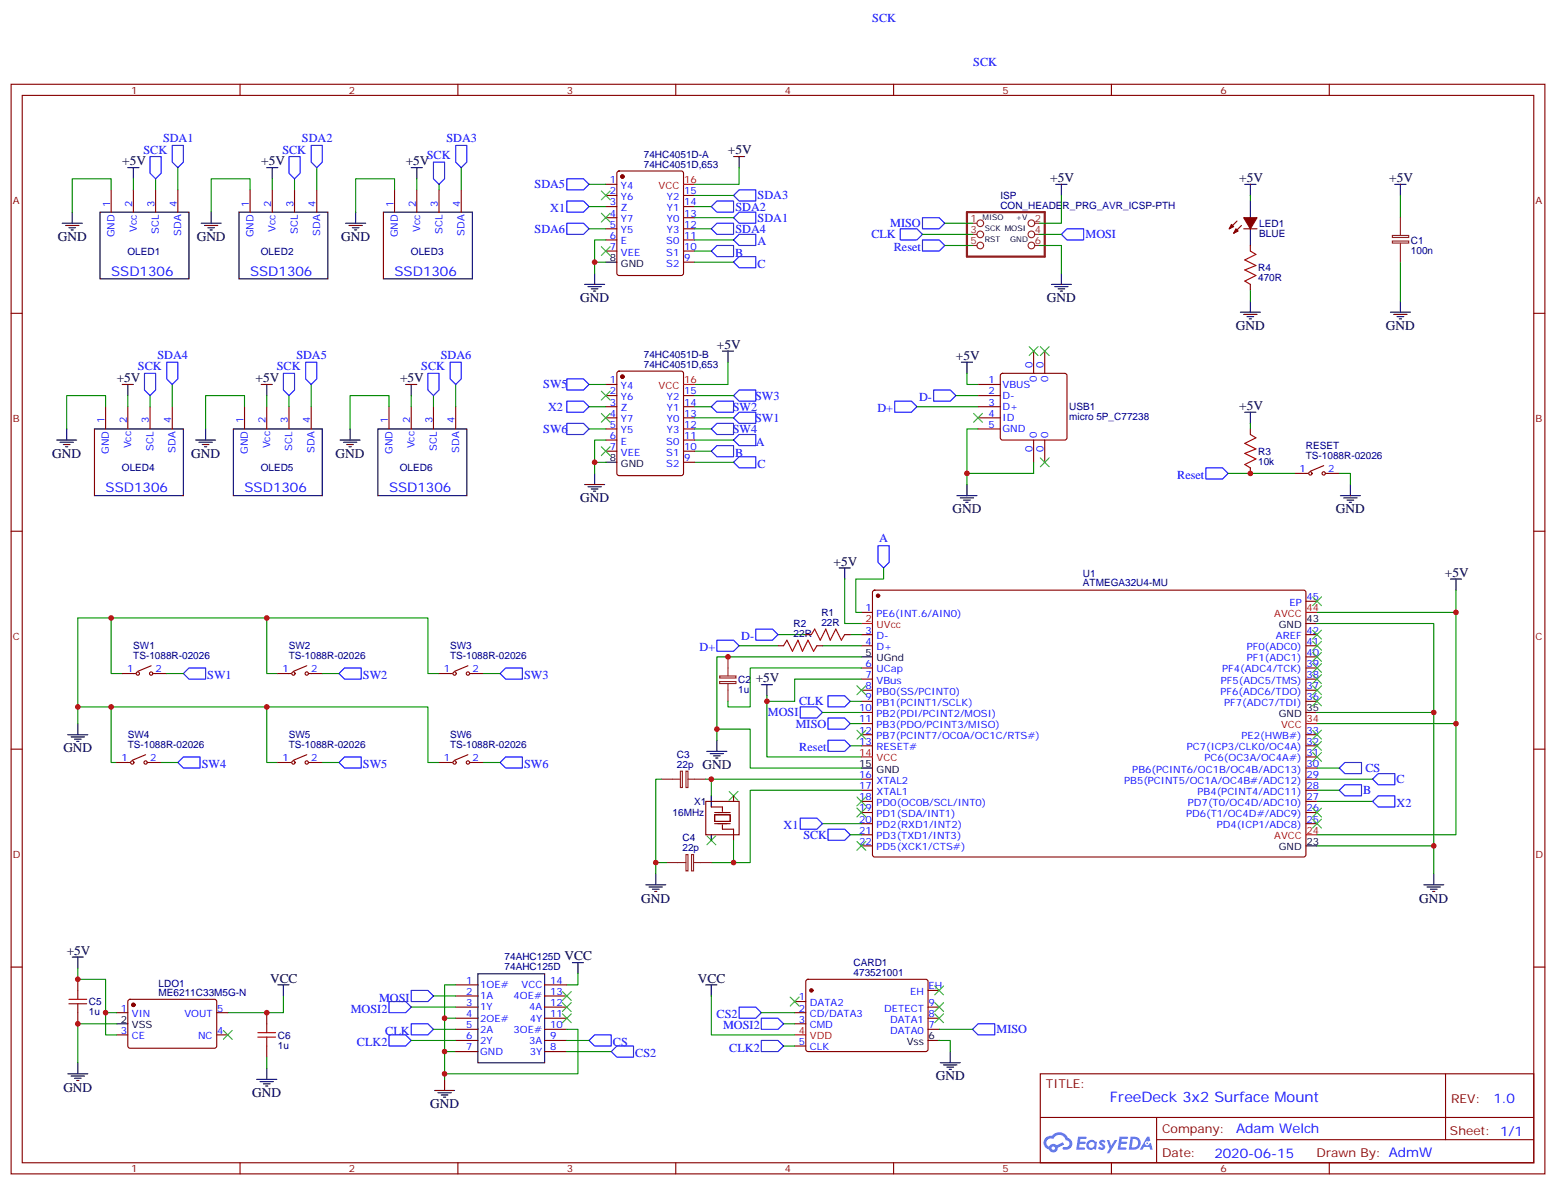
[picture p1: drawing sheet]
<svg xmlns="http://www.w3.org/2000/svg" width="494mm" height="376mm" viewBox="0 0 494 376" stroke-linecap="round" stroke-linejoin="round" font-family="sans-serif">
<g fill="none" stroke="#870000" stroke-width=".35">
<path d="M3.5 26.7h486.9v345.8h-486.9zM7.1 30.3h479.7v338.6h-479.7zM76.2 26.7v3.6M145.3 26.7v3.6M214.5 26.7v3.6M283.6 26.7v3.6M352.8 26.7v3.6M421.9 26.7v3.6M3.5 99.4h3.6M486.8 99.4h3.6M3.5 168.6h3.6M486.8 168.6h3.6"/>
<path d="M3.5 237.7h3.6M486.8 237.7h3.6M3.5 306.8h3.6M486.8 306.8h3.6M330.2 340.7h156.6v28.2h-156.6zM330.2 354.6h156.5M367.1 354.6v14.1M458.8 340.7v20.9M76.2 368.9v3.6M145.3 368.9v3.6M214.5 368.9v3.6M283.6 368.9v3.6"/>
<path d="M352.8 368.9v3.6M367.1 361.6h119.6M421.9 368.9v3.6"/>
</g>
<g fill="#5487ff">
<path d="M349.2 361.9a1.22 1.22 0 0 1 1.7 .3l-.4 .5a.47 .47 0 0 0-.3-.4 .47 .47 0 0 0-.5 .2l.1 .2a1.14 1.14 0 0 1 .8 1.8 1.14 1.14 0 0 1-1.9 0l-.2-.2 .5-.5 .7 .4a.29 .29 0 0 0 .3-.3 .29 .29 0 0 0-.2-.3 1.04 1.04 0 0 1-.6-1.7z"/>
<path d="M342.2 360.6h2.3l.4 .2-.2 .5-1.8 .1-.1 .8h1.5l.3 .4-.3 .4h-1.6l-.2 1.1h1.7l.2 .3-.2 .3-2.6 .1z"/>
<path d="M355.3 360.6l2.7 .2-.1 .5-1.8 .1-.2 .8h1.6l.3 .4-.4 .4h-1.6l-.1 1.1h1.7l.2 .3-.2 .3-2.7 .1z"/>
<path d="M364.1 360.7h.7l.3 1.2-.6 .3a.69 .69 0 0 0-1 .3 .69 .69 0 0 0 .4 1 .69 .69 0 0 0 .9-.7l.5-.2 .6 2.2h-.8l-.3-.9h-1.7l-.5 .9h-.8z"/>
<path d="M351.3 361.7h.8l.6 1.8 1.1-1.8h.9l-2.6 4.2h-.8l.9-1.5z"/>
<path d="M358.9 360.6l-.6 4.2h1.3a2.11 2.11 0 0 0 2.5-2.1 2.11 2.11 0 0 0-2.5-2.1zM359.6 361.4a1.43 1.43 0 0 1 1.6 1.6 1.43 1.43 0 0 1-2 1.1z"/>
<path d="M345.2 362.3a1.54 1.54 0 0 0-.1 2.1 1.54 1.54 0 0 0 2.1 .1l.7 .3 .3-2.3-.6-.3a1.49 1.49 0 0 0-2.4 .1zM345.4 363.3a.95 .95 0 0 1 1.9 0 .95 .95 0 0 1-1.9 0z"/>
<path d="M331.9 361a2.18 2.18 0 0 0 1.1 3.7 1.44 1.44 0 0 0 1.6 .9 1.44 1.44 0 0 0 1.2-1.4l2-1-.5-.8-1.9 1a1.47 1.47 0 0 0-2.4 .4 1.39 1.39 0 0 1-.7-1.9 1.39 1.39 0 0 1 2-.5 2.12 2.12 0 0 1 2.2-1.3 2.12 2.12 0 0 1 1.9 1.7 1.14 1.14 0 0 1 1 1.4 1.14 1.14 0 0 1-1.6 .7 .43 .43 0 0 0-.5 .4 .43 .43 0 0 0 .4 .5 1.98 1.98 0 0 0 2.5-1.2 1.98 1.98 0 0 0-1.2-2.6 3.1 3.1 0 0 0-5.3-.6l-.9 .1zM333.8 364.3a.55 .55 0 0 1 1.1 0 .55 .55 0 0 1-1.1 0z"/>
<circle cx="364.1" cy="362.7" r=".26"/>
</g>
<g fill="none" stroke="#000" stroke-width=".35">
<path d="M40.6 53.2h3.5M42.3 53.2v3.5M84.7 53.2h3.5M86.4 53.2v3.5M130.5 53.2h3.6M132.3 53.2v3.5M232.8 49.7h3.6M234.6 49.7v3.5M335.1 58.5h3.6M336.9 58.5v3.5M395.1 58.5h3.5M396.9 58.5v3.5"/>
<path d="M442.7 58.5h3.6M444.5 58.5v3.5M19.8 70.8h6.3M20.8 71.5h4.2M21.9 72.2h2.1M22.6 73h.7M22.9 67.3v3.5M31.7 67.3h28.3v21.2h-28.3zM63.9 70.8h6.3M64.9 71.5h4.2M66 72.2h2.1M66.7 73h.7"/>
<path d="M67 67.3v3.5M75.8 67.3h28.3v21.2h-28.3zM109.7 70.8h6.4M110.8 71.5h4.2M111.8 72.2h2.1M112.5 73h.7M112.9 67.3v3.5M121.7 67.3h28.2v21.2h-28.2zM396.9 63.8v5.3M396.9 72.6v5.3M185.6 90.2h6.3M186.6 90.9h4.3"/>
<path d="M187.7 91.7h2.1M188.4 92.4h.7M188.7 86.7v3.5M192.3 83.2h3.5M333.7 90.2h6.4M334.8 90.9h4.2M335.8 91.7h2.2M336.5 92.4h.8M336.9 86.7v3.5M393.7 99.1h6.3M394.8 99.8h4.2M396.9 95.5v3.6"/>
<path d="M441.3 99.1h6.4M442.4 99.8h4.2M444.5 95.5v3.6M229.3 111.4h3.5M231.1 111.4v3.5M305.2 114.9h3.5M306.9 114.9v3.6M395.8 100.5h2.1M396.5 101.2h.7M443.4 100.5h2.2M444.1 101.2h.8M18 139.6h6.3"/>
<path d="M21.2 136.1v3.5M30 136.1h28.2v21.2h-28.2zM38.8 122h3.5M40.6 122v3.5M62.1 139.6h6.3M65.3 136.1v3.5M74.1 136.1h28.2v21.2h-28.2zM82.9 122h3.5M84.7 122v3.5M107.9 139.6h6.4M111.1 136.1v3.5M119.9 136.1h28.3v21.2h-28.3z"/>
<path d="M128.8 122h3.5M130.5 122v3.5M395.1 130.8h3.5M396.9 130.8v3.5M19 140.3h4.3M20.1 141h2.1M20.8 141.7h.7M63.1 140.3h4.3M64.2 141h2.1M64.9 141.7h.7M109 140.3h4.2M110.1 141h2.1"/>
<path d="M110.8 141.7h.7M185.6 153.7h6.3M186.6 154.4h4.3M187.7 155.2h2.1M188.4 155.9h.7M188.7 150.2v3.5M192.3 146.7h3.5M303.7 157.3h6.4M304.8 158h4.2M305.9 158.7h2.1M306.6 159.4h.7M306.9 153.7v3.6"/>
<path d="M425.4 157.3h6.4M426.5 158h4.2M427.6 158.7h2.1M428.3 159.4h.7M428.6 153.7v3.6M266.3 180.2h3.6M268.1 180.2v3.5M414.5 197.8h3.5M460.4 183.7h3.5M462.1 183.7v3.6M241.7 217.2h3.5M243.4 217.2v3.6"/>
<path d="M273.4 208.4h3.5M21.5 233.1h6.4M22.6 233.8h4.2M23.6 234.5h2.2M24.3 235.2h.7M24.7 229.6v3.5M224.4 238.4h6.3M225.4 239.1h4.3M226.5 239.8h2.1M227.5 234.9v3.5M414.5 226.1h3.5M225.8 252.5v3.5"/>
<path d="M227.2 240.5h.7M232.8 252.5v1.8M273.4 243.7h3.5M208.1 277.2v3.5M225.8 264.9v1.7M232.8 263.1v3.5M414.5 268.4h3.5M455.1 277.2v3.5M205 280.7h6.3M206 281.4h4.3M207.1 282.2h2.1M207.8 282.9h.7"/>
<path d="M451.9 280.7h6.4M453 281.4h4.2M454 282.2h2.1M454.7 282.9h.7M22.9 303.7h3.6M24.7 303.7v3.5M88.2 312.5h3.5M90 312.5v3.5M151.7 309h21.2v28.2h-21.2zM181.7 305.4h3.5M183.4 305.4v3.6M224 312.5h3.5"/>
<path d="M225.8 312.5v3.5M24.7 337.2v3.5M37 324.8h3.6M84.7 338.9v3.6M294.6 330.1h3.5M298.4 337.2h6.4M299.5 337.9h4.2M300.6 338.6h2.1M301.3 339.3h.7M301.6 333.7v3.5M21.5 340.7h6.4M22.6 341.4h4.2"/>
<path d="M23.6 342.1h2.2M24.3 342.8h.7M81.5 342.5h6.3M82.5 343.2h4.3M83.6 343.9h2.1M84.3 344.6h.7M137.9 346h6.4M139 346.7h4.2M140.1 347.4h2.1M140.8 348.1h.7M141.1 342.5v3.5"/>
</g>
<g fill="none" stroke="#870000" stroke-width=".35">
<path d="M192.3 58.5h3.5M196 54.5l.5-.2h19.8l.6 .4 .1 32-.5 .7h-20l-.7-.4v-32zM35.3 60.3v7M42.3 60.3v7M49.4 60.3v7M56.4 60.3v7M79.4 60.3v7M86.4 60.3v7M93.5 60.3v7M100.5 60.3v7M125.2 60.3v7M132.3 60.3v7"/>
<path d="M139.3 60.3v7M146.4 60.3v7M192.3 62h3.5M192.3 65.5h3.5M192.3 69.1h3.5M192.3 72.6h3.5M192.3 76.1h3.5M192.3 79.7h3.5M217 62h3.5M217 65.5h3.5M217 69.1h3.5M217 72.6h3.5"/>
<path d="M217 76.1h3.5M217 79.7h3.5M392.6 70.1l-2.4 2.5M394.1 71.5l-2.5 2.5M394.8 72.6h4.2M396.9 77.9v1.8M217 83.2h3.5M396.9 90.2v1.8M196 118l.5-.2h19.8l.6 .4 .1 32-.5 .7h-20l-.7-.4v-32zM317.7 118.7l.5-.2h19.8l.5 .2 .2 .5v19.7l-.3 .5-.4 .2h-19.8l-.5-.2-.2-.5v-19.7zM328.1 111.4v7.1M331.6 111.4v7.1"/>
<path d="M33.5 129v7.1M40.6 129v7.1M47.6 129v7.1M54.7 129v7.1M77.6 129v7.1M84.7 129v7.1M91.7 129v7.1M98.8 129v7.1M123.5 129v7.1M130.5 129v7.1M137.6 129v7.1M144.6 129v7.1"/>
<path d="M192.3 122h3.5M192.3 125.5h3.5M192.3 129h3.5M192.3 132.6h3.5M192.3 136.1h3.5M192.3 139.6h3.5M217 125.5h3.5M217 129h3.5M217 132.6h3.5M217 136.1h3.5M217 139.6h3.5M310.4 122h7.1"/>
<path d="M310.4 125.5h7.1M310.4 129h7.1M310.4 132.6h7.1M310.4 136.1h7.1M328.1 139.6v7.1M331.6 139.6v7.1M396.9 136.1v1.8M192.3 143.2h3.5M217 143.2h3.5M217 146.7h3.5M396.9 148.4v1.8M411 150.2h4.2"/>
<path d="M420.2 147.7l-4.3 1.8M420.9 150.2h4.2M273.4 194.3h3.5M277.2 187.5l.4-.2h136.5l.4 .7-.1 83.5-.6 .4h-136.4l-.5-.7v-83.2zM414.5 190.8h3.5M38.8 213.7h4.2M48 211.2l-4.3 1.8M48.7 213.7h4.2M88.2 213.7h4.2M97.4 211.2l-4.3 1.8M98.1 213.7h4.2M139.3 213.7h4.3"/>
<path d="M148.5 211.2l-4.2 1.8M149.2 213.7h4.3M246.9 204.9h1.8M255.8 201.4h1.7M259.3 204.9h1.8M268.1 201.4h1.8M273.4 201.4h3.5M273.4 204.9h3.5M273.4 211.9h3.5M273.4 215.5h3.5M273.4 219h3.5M414.5 201.4h3.5"/>
<path d="M414.5 204.9h3.5M414.5 211.9h3.5M414.5 215.5h3.5M414.5 219h3.5M414.5 208.4h3.5M46.2 239.5l-4.2 1.7M97.4 239.5l-4.3 1.7M148.5 239.5l-4.2 1.7M273.4 222.5h3.5M273.4 226.1h3.5M273.4 229.6h3.5M273.4 233.1h3.5"/>
<path d="M273.4 236.6h3.5M414.5 222.5h3.5M414.5 233.1h3.5M414.5 236.6h3.5M37 241.9h4.3M46.9 241.9h4.3M88.2 241.9h4.2M98.1 241.9h4.2M139.3 241.9h4.3M149.2 241.9h4.3M224 254.3h10.6v10.6h-10.6zM225.8 256h3.5v1.5"/>
<path d="M226.8 258.5h5v2.1h-5zM226.8 257.8h5M273.4 247.2h3.5M273.4 250.8h3.5M273.4 254.3h3.5M273.4 257.8h3.5M414.5 247.2h3.5M414.5 250.8h3.5M414.5 254.3h3.5M414.5 257.8h3.5M414.5 243.7h3.5M414.5 240.2h3.5"/>
<path d="M226.8 261.3h5M229.3 261.7v1.4h3.5M273.4 261.3h3.5M273.4 264.9h3.5M273.4 268.4h3.5M414.5 261.3h3.5M24.7 310.7v3.6M40.8 317.3l.5-.2h27.1l.4 .7-.1 14.4-.6 .4-27.1-.1-.4-.6v-14.1zM144.6 319.5h7.1M144.6 312.5h7.1M144.6 316h7.1M172.9 319.5h7"/>
<path d="M172.9 312.5h7M172.9 316h7M252.2 317.8h3.6M256 310.9l.5-.2 37.6 .1 .5 .6-.1 21.8-.6 .5-37.7-.1-.4-.6v-21.6zM294.6 319.5h3.5M294.6 314.3h3.5M24.7 321.3v3.5M37 321.3h3.6M37 328.4h3.6M68.8 321.3h3.5M68.8 328.4h3.5M84.7 321.3v3.5"/>
<path d="M84.7 331.9v3.5M144.6 326.6h7.1M144.6 323.1h7.1M144.6 330.1h7.1M144.6 333.7h7.1M172.9 326.6h7M172.9 323.1h7M172.9 330.1h7M172.9 333.7h7M252.2 321.3h3.6M252.2 324.8h3.6M252.2 331.9h3.6"/>
<path d="M294.6 326.6h3.5M294.6 323.1h3.5"/>
<circle cx="415.9" cy="150.2" r=".53"/>
<circle cx="420.2" cy="150.2" r=".53"/>
<circle cx="43.7" cy="213.7" r=".53"/>
<circle cx="48" cy="213.7" r=".53"/>
<circle cx="93.1" cy="213.7" r=".53"/>
<circle cx="97.4" cy="213.7" r=".53"/>
<circle cx="144.3" cy="213.7" r=".53"/>
<circle cx="148.5" cy="213.7" r=".53"/>
<circle cx="42" cy="241.9" r=".53"/>
<circle cx="46.2" cy="241.9" r=".53"/>
<circle cx="93.1" cy="241.9" r=".53"/>
<circle cx="97.4" cy="241.9" r=".53"/>
<circle cx="144.3" cy="241.9" r=".53"/>
<circle cx="148.5" cy="241.9" r=".53"/>
</g>
<g fill="none" stroke="#008700" stroke-width=".35">
<path d="M42.3 56.7v3.6M49.4 56.7v3.6M56.4 53.2v7.1M86.4 56.7v3.6M93.5 56.7v3.6M100.5 53.2v7.1M132.3 56.7v3.6M139.3 58.5v1.8M146.4 53.2v7.1M187 58.5h5.3M234.6 53.2v5.3h-14.1M35.3 60.3v-3.6h-12.4v10.6"/>
<path d="M79.4 60.3v-3.6h-12.4v10.6M125.2 60.3v-3.6h-12.3v10.6M187 65.5h5.3M187 72.6h5.3M192.3 76.1h-3.6v7.1M220.5 65.5h5.3M220.5 76.1h12.3M220.5 79.7h5.3M220.5 69.1h12.3M220.5 62h12.3M220.5 72.6h5.3M292.8 74.4h15.9"/>
<path d="M299.9 70.8h8.8M299.9 77.9h8.8M329.8 77.9h7.1v8.8M329.8 74.4h7.1M336.9 62v8.8h-7.1M396.9 62v1.8M444.5 62v7.1M192.3 83.2h-3.6v3.5M220.5 83.2h12.3M396.9 92v3.5M444.5 83.2v12.3M231.1 114.9v7.1h-10.6"/>
<path d="M306.9 118.5v3.5h3.5M33.5 129v-3.5h-12.3v10.6M40.6 125.5v3.5M47.6 125.5v3.5M54.7 122v7M77.6 129v-3.5h-12.3v10.6M84.7 125.5v3.5M91.7 125.5v3.5M98.8 122v7M123.5 129v-3.5h-12.4v10.6M130.5 125.5v3.5M137.6 125.5v3.5"/>
<path d="M144.6 122v7M187 129h5.3M187 136.1h5.3M187 122h5.3M192.3 139.6h-3.6v10.6M220.5 139.6h12.3M220.5 129h5.3M220.5 125.5h12.3M220.5 132.6h12.3M220.5 136.1h5.3M291 129h19.4M303.4 125.5h7"/>
<path d="M310.4 136.1h-3.5v17.6M396.9 134.3v1.8M188.7 146.7h3.6M220.5 143.2h5.3M220.5 146.7h12.3M328.1 146.7v3.5h-21.2M389.8 150.2h21.2M425.1 150.2h3.5v3.5M35.3 196.1v17.6h3.5M84.7 196.1h51.1v17.6h3.5M268.1 183.7v14.1h5.3M280.5 180.2v3.5h-8.9v10.6h1.8"/>
<path d="M418 197.8h37.1v79.4M462.1 187.3v7h-44.1M462.1 194.3v70.6h-44.1M52.9 213.7h5.3M88.2 213.7h-3.5v-17.6h-60v28.2h60v17.6h3.5M102.3 213.7h5.3M153.5 213.7h5.2M234.6 204.9h12.3M246.9 201.4h8.9M261.1 204.9h12.3M269.9 201.4h3.5M273.4 208.4h-45.9v26.5"/>
<path d="M273.4 211.9h-35.3v12.4h-7v-1.8M273.4 215.5h-21.2v7h-8.8v-1.7M24.7 224.3v5.3M35.3 224.3v17.6h1.7M84.7 224.3h51.1v17.6h3.5M227.5 231.4h10.6v12.3h35.3M243.4 222.5v17.7h30M261.1 226.1h12.3M269.9 236.6h3.5M269.9 229.6h3.5M269.9 222.5h3.5M418 229.6h44.1"/>
<path d="M418 226.1h37.1M51.2 241.9h5.2M102.3 241.9h5.3M153.5 241.9h5.2M209.9 247.2h-1.8v26.5M224 247.2h49.4M225.8 247.2v5.3M273.4 250.8h-35.3v22.9h-5.3M418 254.3h17.7M418 243.7h7.1M418 247.2h17.7M418 250.8h7.1"/>
<path d="M211.7 273.7h-3.6v3.5M232.8 266.6v7.1h-7M261.1 261.3h12.3M269.9 264.9h3.5M418 268.4h37.1M24.7 307.2v3.5h8.8v17.7h3.5M90 316v5.3h-17.7M130.5 319.5h14.1M137.6 316h7M144.6 312.5h-3.5v21.2M183.4 309v3.5h-3.5M225.8 316v12.4h26.4"/>
<path d="M33.5 321.3h3.5M37 324.8h-12.3v12.4M84.7 335.4v3.5M130.5 330.1h14.1M137.6 326.6h7M141.1 323.1h3.5M144.6 333.7h-3.5v8.8M179.9 326.6h3.5v14.1h-42.3M179.9 330.1h7.1M179.9 333.7h14.1M241.7 321.3h10.5M248.7 331.9h3.5"/>
<path d="M248.7 324.8h3.5M298.1 330.1h3.5v3.6M298.1 326.6h10.6"/>
</g>
<g fill="none" stroke="#00f" stroke-width=".35">
<path d="M47.6 49.7h3.6v5.3l-1.8 1.7-1.8-1.7zM54.7 46.1h3.5v5.3l-1.8 1.8-1.7-1.8zM91.7 49.7h3.5v5.3l-1.7 1.7-1.8-1.7zM98.8 46.1h3.5v5.3l-1.8 1.8-1.7-1.8zM137.6 51.4h3.5v5.3l-1.8 1.8-1.7-1.8zM144.6 46.1h3.6v5.3l-1.8 1.8-1.8-1.8zM179.9 56.7h5.3l1.8 1.8-1.8 1.8h-5.3zM179.9 63.8h5.3l1.8 1.7-1.8 1.8h-5.3zM179.9 70.8h5.3l1.8 1.8-1.8 1.8h-5.3zM227.5 77.9h5.3v3.5h-5.3l-1.7-1.7zM227.5 63.8h5.3v3.5h-5.3l-1.7-1.8zM227.5 70.8h5.3v3.6h-5.3l-1.7-1.8z"/>
<path d="M234.6 74.4h5.3v3.5h-5.3l-1.8-1.8zM234.6 67.3h5.3v3.5h-5.3l-1.8-1.7zM234.6 60.3h5.3v3.5h-5.3l-1.8-1.8zM285.8 72.6h5.2l1.8 1.8-1.8 1.7h-5.2zM292.8 69.1h5.3l1.8 1.7-1.8 1.8h-5.3zM292.8 76.1h5.3l1.8 1.8-1.8 1.8h-5.3zM338.7 72.6h5.3v3.5h-5.3l-1.8-1.7zM232.8 83.2l1.8-1.8h5.3v3.5h-5.3zM45.9 118.5h3.5v5.3l-1.8 1.7-1.7-1.7zM52.9 114.9h3.5v5.3l-1.7 1.8-1.8-1.8zM90 118.5h3.5v5.3l-1.8 1.7-1.7-1.7zM97 114.9h3.5v5.3l-1.7 1.8-1.8-1.8z"/>
<path d="M135.8 118.5h3.5v5.3l-1.7 1.7-1.8-1.7zM142.9 114.9h3.5v5.3l-1.8 1.8-1.7-1.8zM179.9 120.2h5.3l1.8 1.8-1.8 1.8h-5.3zM179.9 134.3h5.3l1.8 1.8-1.8 1.8h-5.3zM179.9 127.3h5.3l1.8 1.7-1.8 1.8h-5.3zM227.5 127.3h5.3v3.5h-5.3l-1.7-1.8zM227.5 134.3h5.3v3.6h-5.3l-1.7-1.8zM234.6 137.9h5.3v3.5h-5.3l-1.8-1.8zM234.6 130.8h5.3v3.5h-5.3l-1.8-1.7zM234.6 123.8h5.3v3.5h-5.3l-1.8-1.8zM284 127.3h5.3l1.7 1.7-1.7 1.8h-5.3zM296.3 123.8h5.3l1.8 1.7-1.8 1.8h-5.3z"/>
<path d="M227.5 141.4h5.3v3.5h-5.3l-1.7-1.7zM234.6 144.9h5.3v3.5h-5.3l-1.8-1.7zM382.8 148.4h5.3l1.7 1.8-1.7 1.8h-5.3zM278.7 173.1h3.5v5.3l-1.7 1.8-1.8-1.8zM239.9 199.6h5.3l1.7 1.8-1.7 1.7h-5.3zM60 211.9h5.3v3.6h-5.3l-1.8-1.8zM109.4 211.9h5.3v3.6h-5.3l-1.8-1.8zM158.7 213.7l1.8-1.8h5.3v3.6h-5.3zM227.5 203.1h5.3l1.8 1.8-1.8 1.8h-5.3zM254 224.3h5.3l1.8 1.8-1.8 1.7h-5.3zM262.8 234.9h5.3l1.8 1.7-1.8 1.8h-5.3zM262.8 227.8h5.3l1.8 1.8-1.8 1.8h-5.3z"/>
<path d="M262.8 220.8h5.3l1.8 1.7-1.8 1.8h-5.3zM58.2 240.2h5.3v3.5h-5.3l-1.8-1.8zM109.4 240.2h5.3v3.5h-5.3l-1.8-1.8zM160.5 240.2h5.3v3.5h-5.3l-1.8-1.8zM254 259.6h5.3l1.8 1.7-1.8 1.8h-5.3zM426.9 241.9h5.3v3.6h-5.3l-1.8-1.8zM426.9 249h5.3v3.5h-5.3l-1.8-1.7zM437.4 252.5h5.3v3.5h-5.3l-1.7-1.7zM437.4 245.5h5.3v3.5h-5.3l-1.7-1.8zM262.8 263.1h5.3l1.8 1.8-1.8 1.7h-5.3zM123.5 317.8h5.3l1.7 1.7-1.7 1.8h-5.3zM130.5 314.3h5.3l1.8 1.7-1.8 1.8h-5.3z"/>
<path d="M234.6 319.5h5.3l1.8 1.8-1.8 1.8h-5.3zM123.5 328.4h5.3l1.7 1.7-1.7 1.8h-5.3zM130.5 324.8h5.3l1.8 1.8-1.8 1.8h-5.3zM188.7 328.4h5.3v3.5h-5.3l-1.7-1.8zM195.8 331.9h5.3v3.5h-5.3l-1.8-1.7zM241.7 323.1h5.2l1.8 1.7-1.8 1.8h-5.2zM241.7 330.1h5.2l1.8 1.8-1.8 1.8h-5.2zM310.4 324.8h5.3v3.6h-5.3l-1.7-1.8z"/>
</g>
<path d="M396.9 79.7l1.7 1-3.5 1.8 3.5 1.7-3.5 1.5 3.5 1.7-3.5 1.8 1.8 1M396.9 137.9l1.7 1-3.5 1.8 3.5 1.8-3.5 1.4 3.5 1.7-3.5 1.8 1.8 1M248.7 204.9l1.1-1.8 1.7 3.6 1.8-3.6 1.4 3.6 1.8-3.6 1.7 3.6 1.1-1.8M257.5 201.4l1.1-1.8 1.7 3.5 1.8-3.5 1.4 3.5 1.8-3.5 1.8 3.5 1-1.7M21.9 318.5h5.6M21.9 317.1h5.6M24.7 314.3v2.8M24.7 318.5v2.8M81.8 329.1h5.7M81.8 327.7h5.7M84.7 324.8v2.9M84.7 329.1v2.8" fill="none" stroke="#a10000" stroke-width=".35"/>
<g fill="none" stroke="#8c2424" stroke-width=".35">
<path d="M308.7 70.8h1.4M308.7 74.4h1.4M308.7 77.9h1.4M328.4 70.8h1.4M328.4 74.4h1.4M328.4 77.9h1.4M442 76.5h5.1v.6h-5.1zM442 74.7h5.1v.7h-5.1zM444.5 69.1v5.6M444.5 77.2v6M228.4 214.5h5.2v.6h-5.2zM228.4 216.3h5.2v.6h-5.2z"/>
<path d="M231.1 208.4v6M231.1 216.9v5.6M209.9 247.2h6M216 244.7h.6v5.2h-.6zM217.7 244.7h.7v5.2h-.7zM218.4 247.2h5.6M211.7 273.7h6M217.7 271.1h.7v5.2h-.7zM219.5 271.1h.6v5.2h-.6zM220.1 273.7h5.7"/>
<circle cx="311.1" cy="70.8" r="1.06"/>
<circle cx="311.1" cy="74.4" r="1.06"/>
<circle cx="311.1" cy="77.9" r="1.06"/>
<circle cx="327.4" cy="77.9" r="1.06"/>
<circle cx="327.4" cy="74.4" r="1.06"/>
<circle cx="327.4" cy="70.8" r="1.06"/>
</g>
<path d="M306.9 67.3h24.7v14.1h-24.7z" fill="none" stroke="#8c2424" stroke-width=".71"/>
<g fill="none" stroke="#3c3" stroke-width=".35">
<path d="M190.9 60.6l2.8 2.8M190.9 67.7l2.8 2.8M190.9 78.2l2.8 2.9M193.7 60.6l-2.8 2.8M193.7 67.7l-2.8 2.8M193.7 78.2l-2.8 2.9M326.7 110l2.8 2.8M329.5 110l-2.8 2.8M330.2 110l2.8 2.8M333 110l-2.8 2.8M190.9 124.1l2.8 2.8M190.9 131.2l2.8 2.8"/>
<path d="M193.7 124.1l-2.8 2.8M193.7 131.2l-2.8 2.8M309 131.2l2.9 2.8M311.9 131.2l-2.9 2.8M190.9 141.7l2.8 2.9M193.7 141.7l-2.8 2.9M330.2 145.3l2.8 2.8M333 145.3l-2.8 2.8M416.6 200l2.9 2.8M416.6 189.4l2.9 2.8M419.5 200l-2.9 2.8M419.5 189.4l-2.9 2.8"/>
<path d="M272 217.6l2.8 2.8M274.8 217.6l-2.8 2.8M416.6 217.6l2.9 2.8M416.6 214.1l2.9 2.8M416.6 210.5l2.9 2.9M416.6 207l2.9 2.8M416.6 203.5l2.9 2.8M419.5 217.6l-2.9 2.8M419.5 214.1l-2.9 2.8M419.5 210.5l-2.9 2.9M419.5 207l-2.9 2.8M419.5 203.5l-2.9 2.8"/>
<path d="M272 231.7l2.8 2.8M274.8 231.7l-2.8 2.8M416.6 238.8l2.9 2.8M416.6 235.2l2.9 2.9M416.6 231.7l2.9 2.8M416.6 221.1l2.9 2.8M419.5 238.8l-2.9 2.8M419.5 235.2l-2.9 2.9M419.5 231.7l-2.9 2.8M419.5 221.1l-2.9 2.8M231.4 251.1l2.8 2.8M234.2 251.1l-2.8 2.8"/>
<path d="M272 252.9l2.8 2.8M272 256.4l2.8 2.8M274.8 252.9l-2.8 2.8M274.8 256.4l-2.8 2.8M416.6 259.9l2.9 2.8M416.6 256.4l2.9 2.8M419.5 259.9l-2.9 2.8M419.5 256.4l-2.9 2.8M224.4 265.2l2.8 2.8M227.2 265.2l-2.8 2.8M272 267l2.8 2.8M274.8 267l-2.8 2.8"/>
<path d="M178.5 314.6l2.8 2.8M178.5 318.1l2.8 2.9M181.3 314.6l-2.8 2.8M181.3 318.1l-2.8 2.9M250.8 316.4l2.8 2.8M253.6 316.4l-2.8 2.8M296.7 318.1l2.8 2.9M296.7 312.8l2.8 2.9M299.5 318.1l-2.8 2.9M299.5 312.8l-2.8 2.9M70.9 327l2.8 2.8M73.7 327l-2.8 2.8"/>
<path d="M178.5 321.7l2.8 2.8M181.3 321.7l-2.8 2.8M296.7 321.7l2.8 2.8M299.5 321.7l-2.8 2.8"/>
</g>
<g fill="#870000" stroke="#870000" stroke-width=".35">
<path d="M394.8 69.1h4.2l-2.1 3.5z"/>
<path d="M392.3 72.6l.7 .7-1.4 .7z"/>
<path d="M390.9 71.2l.7 .7-1.4 .7z"/>
<circle cx="197.6" cy="56" r=".53"/>
<circle cx="197.6" cy="119.5" r=".53"/>
<circle cx="257.5" cy="314.3" r=".53"/>
<circle cx="42.3" cy="318.8" r=".53"/>
<circle cx="278.7" cy="189" r=".53"/>
</g>
<path d="M217 58.5h3.5M217 122h3.5M273.4 197.8h3.5M414.5 194.3h3.5M414.5 229.6h3.5M273.4 240.2h3.5M414.5 264.9h3.5M252.2 328.4h3.6" fill="none" stroke="#f00" stroke-width=".35"/>
<g fill="#c00">
<circle cx="24.7" cy="224.3" r=".88"/>
<circle cx="455.1" cy="268.4" r=".88"/>
<circle cx="141.1" cy="340.7" r=".88"/>
<circle cx="141.1" cy="323.1" r=".88"/>
<circle cx="462.1" cy="229.6" r=".88"/>
<circle cx="462.1" cy="194.3" r=".88"/>
<circle cx="232.8" cy="273.7" r=".88"/>
<circle cx="225.8" cy="247.2" r=".88"/>
<circle cx="243.4" cy="222.5" r=".88"/>
<circle cx="231.1" cy="208.4" r=".88"/>
<circle cx="208.1" cy="273.7" r=".88"/>
<circle cx="188.7" cy="146.7" r=".88"/>
<circle cx="188.7" cy="83.2" r=".88"/>
<circle cx="396.9" cy="150.2" r=".88"/>
<circle cx="35.3" cy="224.3" r=".88"/>
<circle cx="84.7" cy="196.1" r=".88"/>
<circle cx="84.7" cy="224.3" r=".88"/>
<circle cx="35.3" cy="196.1" r=".88"/>
<circle cx="306.9" cy="150.2" r=".88"/>
<circle cx="33.5" cy="321.3" r=".88"/>
<circle cx="24.7" cy="324.8" r=".88"/>
<circle cx="24.7" cy="310.7" r=".88"/>
<circle cx="84.7" cy="321.3" r=".88"/>
<circle cx="227.5" cy="231.4" r=".88"/>
<circle cx="141.1" cy="333.7" r=".88"/>
<circle cx="455.1" cy="226.1" r=".88"/>
</g>
<text font-size="4.6" fill="#00f" x="352.3" y="349.7">FreeDeck 3x2 Surface Mount</text>
<g font-size="4.2">
<text x="38.8" y="52.5">+5V</text>
<text x="82.9" y="52.5">+5V</text>
<text x="128.8" y="52.5">+5V</text>
<text x="231.1" y="49">+5V</text>
<text x="333.4" y="57.8">+5V</text>
<text x="393.3" y="57.8">+5V</text>
<text x="441" y="57.8">+5V</text>
<text x="18.3" y="76.5">GND</text>
<text x="62.4" y="76.5">GND</text>
<text x="108.3" y="76.5">GND</text>
<text x="184.1" y="95.9">GND</text>
<text x="332.3" y="95.9">GND</text>
<text x="392.3" y="104.7">GND</text>
<text x="439.9" y="104.7">GND</text>
<text x="227.5" y="110.7">+5V</text>
<text x="303.4" y="114.2">+5V</text>
<text x="37" y="121.3">+5V</text>
<text x="81.1" y="121.3">+5V</text>
<text x="127" y="121.3">+5V</text>
<text x="393.3" y="130.1">+5V</text>
<text x="16.6" y="145.3">GND</text>
<text x="60.7" y="145.3">GND</text>
<text x="106.5" y="145.3">GND</text>
<text x="184.1" y="159.4">GND</text>
<text x="302.3" y="162.9">GND</text>
<text x="424" y="162.9">GND</text>
<text x="264.6" y="179.5">+5V</text>
<text x="458.6" y="183">+5V</text>
<text x="239.9" y="216.5">+5V</text>
<text x="20.1" y="238.8">GND</text>
<text x="223" y="244.1">GND</text>
<text x="203.6" y="286.4">GND</text>
<text x="450.5" y="286.4">GND</text>
<text x="21.2" y="303">+5V</text>
<text x="179.2" y="304.7">VCC</text>
<text x="85.7" y="311.8">VCC</text>
<text x="221.5" y="311.8">VCC</text>
<text x="20.1" y="346.4">GND</text>
<text x="297" y="342.8">GND</text>
<text x="80.1" y="348.1">GND</text>
<text x="136.5" y="351.6">GND</text>
</g>
<g font-size="4.2" fill="#00f">
<text x="35.3" y="87.4">SSD1306</text>
<text x="79.4" y="87.4">SSD1306</text>
<text x="125.2" y="87.4">SSD1306</text>
<text x="33.5" y="156.2">SSD1306</text>
<text x="77.6" y="156.2">SSD1306</text>
<text x="123.5" y="156.2">SSD1306</text>
<text x="474" y="350">1.0</text>
<text x="392.4" y="359.5">Adam Welch</text>
<text x="385.5" y="367.3">2020-06-15</text>
</g>
<g font-size="3.9" fill="#00f">
<text x="276.9" y="6.8">SCK</text>
<text x="308.9" y="20.9">SCK</text>
<text x="51.7" y="45.1">SDA1</text>
<text x="95.8" y="45.1">SDA2</text>
<text x="141.7" y="45.2">SDA3</text>
<text x="45.5" y="48.7">SCK</text>
<text x="89.6" y="48.7">SCK</text>
<text x="135.5" y="50.5">SCK</text>
<text x="169.7" y="59.8">SDA5</text>
<text x="240.5" y="63.3">SDA3</text>
<text x="174.7" y="67.3">X1</text>
<text x="233.4" y="66.9">SDA2</text>
<text x="240.5" y="70.3">SDA1</text>
<text x="169.7" y="73.9">SDA6</text>
<text x="233.4" y="73.9">SDA4</text>
<text x="240.4" y="77.9">A</text>
<text x="276.6" y="75.6">CLK</text>
<text x="282.6" y="72.1">MISO</text>
<text x="344.5" y="75.6">MOSI</text>
<text x="233.4" y="81.4">B</text>
<text x="283.7" y="79.7">Reset</text>
<text x="240.4" y="84.9">C</text>
<text x="50" y="113.9">SDA4</text>
<text x="94.1" y="113.9">SDA5</text>
<text x="139.9" y="113.9">SDA6</text>
<text x="43.8" y="117.5">SCK</text>
<text x="87.9" y="117.5">SCK</text>
<text x="133.7" y="117.5">SCK</text>
<text x="172.4" y="123.3">SW5</text>
<text x="174" y="130.3">X2</text>
<text x="232.6" y="130.3">SW2</text>
<text x="239.7" y="126.8">SW3</text>
<text x="278.5" y="130.8">D+</text>
<text x="291.7" y="127.3">D-</text>
<text x="172.4" y="137.4">SW6</text>
<text x="232.6" y="137.4">SW4</text>
<text x="239.7" y="133.8">SW1</text>
<text x="239.9" y="141.4">A</text>
<text x="233.4" y="144.9">B</text>
<text x="240.4" y="148.4">C</text>
<text x="373.7" y="152">Reset</text>
<text x="279.1" y="172.1">A</text>
<text x="235.3" y="203.1">D-</text>
<text x="222" y="206.7">D+</text>
<text x="65.8" y="215.5">SW1</text>
<text x="115.2" y="215.5">SW2</text>
<text x="166.3" y="215.5">SW3</text>
<text x="243.8" y="227.3">MOSI</text>
<text x="253.7" y="223.8">CLK</text>
<text x="252.6" y="230.8">MISO</text>
<text x="253.7" y="238.4">Reset</text>
<text x="64" y="243.7">SW4</text>
<text x="115.2" y="243.7">SW5</text>
<text x="166.3" y="243.7">SW6</text>
<text x="433.4" y="245">CS</text>
<text x="443.2" y="248.5">C</text>
<text x="432.7" y="252">B</text>
<text x="443.3" y="256">X2</text>
<text x="248.7" y="263.1">X1</text>
<text x="255" y="266.2">SCK</text>
<text x="120.3" y="317.8">MOSI</text>
<text x="111.3" y="321.3">MOSI2</text>
<text x="227.4" y="323.1">CS2</text>
<text x="122.3" y="328.4">CLK</text>
<text x="229.5" y="326.6">MOSI2</text>
<text x="316.3" y="327.9">MISO</text>
<text x="113.3" y="331.9">CLK2</text>
<text x="194.6" y="331.9">CS</text>
<text x="201.6" y="335.4">CS2</text>
<text x="231.5" y="333.7">CLK2</text>
</g>
<g font-size="3.9" fill="#800">
<text x="332" y="345.3">TITLE:</text>
<text x="460.6" y="350">REV:</text>
<text x="368.9" y="359.5">Company:</text>
<text x="460.2" y="360.1">Sheet: 1/1</text>
<text x="368.9" y="367.2">Date:</text>
<text x="417.9" y="367.3">Drawn By: AdmW</text>
</g>
<g font-size="3.2" fill="#800">
<text x="41.6" y="29.7">1</text>
<text x="110.8" y="29.7">2</text>
<text x="179.9" y="29.7">3</text>
<text x="249.1" y="29.7">4</text>
<text x="318.2" y="29.7">5</text>
<text x="387.3" y="29.7">6</text>
<text x="4.1" y="64.8">A</text>
<text x="487.4" y="64.8">A</text>
<text x="4.1" y="134">B</text>
<text x="487.4" y="134">B</text>
<text x="4.1" y="203.1">C</text>
<text x="487.4" y="203.1">C</text>
<text x="4.1" y="272.3">D</text>
<text x="487.4" y="272.3">D</text>
<text x="41.6" y="371.9">1</text>
<text x="110.8" y="371.9">2</text>
<text x="179.9" y="371.9">3</text>
<text x="249.1" y="371.9">4</text>
<text x="318.2" y="371.9">5</text>
<text x="387.3" y="371.9">6</text>
</g>
<g font-size="3.2" fill="#000080">
<text x="204.3" y="53.2">74HC4051D,653</text>
<text x="204.3" y="50">74HC4051D-A</text>
<text x="317.5" y="63.1">ISP</text>
<text x="317.5" y="66.3">CON_HEADER_PRG_AVR_ICSP-PTH</text>
<text x="399.7" y="72">LED1</text>
<text x="399.7" y="75.2">BLUE</text>
<text x="447.9" y="77.3">C1</text>
<text x="40.5" y="80.8">OLED1</text>
<text x="82.8" y="80.8">OLED2</text>
<text x="130.4" y="80.8">OLED3</text>
<text x="447.9" y="80.5">100n</text>
<text x="399.3" y="89.3">470R</text>
<text x="399.3" y="86.1">R4</text>
<text x="204.3" y="113.5">74HC4051D-B</text>
<text x="204.3" y="116.7">74HC4051D,653</text>
<text x="339.4" y="130.2">USB1</text>
<text x="339.4" y="133.2">micro 5P_C77238</text>
<text x="414.5" y="142.5">RESET</text>
<text x="38.7" y="149.6">OLED4</text>
<text x="82.7" y="149.6">OLED5</text>
<text x="126.9" y="149.6">OLED6</text>
<text x="399.3" y="147.5">10k</text>
<text x="399.3" y="144.3">R3</text>
<text x="414.5" y="145.6">TS-1088R-02026</text>
<text x="343.7" y="183.1">U1</text>
<text x="343.7" y="186.1">ATMEGA32U4-MU</text>
<text x="260.7" y="195.3">R1</text>
<text x="251.9" y="202.1">22R</text>
<text x="251.9" y="198.9">R2</text>
<text x="260.7" y="198.5">22R</text>
<text x="42.3" y="209.1">TS-1088R-02026</text>
<text x="42.3" y="206">SW1</text>
<text x="91.7" y="209.1">TS-1088R-02026</text>
<text x="91.7" y="206">SW2</text>
<text x="142.8" y="209.1">TS-1088R-02026</text>
<text x="142.8" y="206">SW3</text>
<text x="234.3" y="219.8">1u</text>
<text x="234.3" y="216.7">C2</text>
<text x="40.5" y="237.3">TS-1088R-02026</text>
<text x="40.5" y="234.2">SW4</text>
<text x="91.7" y="237.3">TS-1088R-02026</text>
<text x="91.7" y="234.2">SW5</text>
<text x="142.8" y="237.3">TS-1088R-02026</text>
<text x="142.8" y="234.2">SW6</text>
<text x="214.9" y="243.6">22p</text>
<text x="214.9" y="240.4">C3</text>
<text x="220.3" y="255.5">X1</text>
<text x="213.5" y="259">16MHz</text>
<text x="216.6" y="266.9">C4</text>
<text x="216.6" y="270.1">22p</text>
<text x="160.2" y="304.6">74AHC125D</text>
<text x="160.2" y="307.8">74AHC125D</text>
<text x="270.9" y="309.7">473521001</text>
<text x="270.9" y="306.5">CARD1</text>
<text x="50.4" y="316">ME6211C33M5G-N</text>
<text x="50.4" y="313.1">LDO1</text>
<text x="28.2" y="322.1">1u</text>
<text x="28.2" y="318.9">C5</text>
<text x="88.2" y="329.5">C6</text>
<text x="88.2" y="332.7">1u</text>
</g>
<g font-size="3.2" fill="#00f">
<text x="193.6" y="58.1">1</text>
<text x="197.1" y="59.9">Y4</text>
<text x="34.9" y="65.5" transform="rotate(-90 34.9 65.5)">1</text>
<text x="42" y="65.5" transform="rotate(-90 42 65.5)">2</text>
<text x="49" y="65.5" transform="rotate(-90 49 65.5)">3</text>
<text x="56.1" y="65.5" transform="rotate(-90 56.1 65.5)">4</text>
<text x="79" y="65.5" transform="rotate(-90 79 65.5)">1</text>
<text x="86.1" y="65.5" transform="rotate(-90 86.1 65.5)">2</text>
<text x="93.1" y="65.5" transform="rotate(-90 93.1 65.5)">3</text>
<text x="100.2" y="65.5" transform="rotate(-90 100.2 65.5)">4</text>
<text x="124.9" y="65.5" transform="rotate(-90 124.9 65.5)">1</text>
<text x="131.9" y="65.5" transform="rotate(-90 131.9 65.5)">2</text>
<text x="139" y="65.5" transform="rotate(-90 139 65.5)">3</text>
<text x="146" y="65.5" transform="rotate(-90 146 65.5)">4</text>
<text x="193.6" y="61.7">2</text>
<text x="193.6" y="65.2">3</text>
<text x="197.1" y="63.4">Y6</text>
<text x="211.7" y="63.4">Y2</text>
<text x="217.1" y="65.2">14</text>
<text x="217.1" y="61.7">15</text>
<text x="193.6" y="68.7">4</text>
<text x="197.1" y="67">Z</text>
<text x="197.1" y="70.5">Y7</text>
<text x="211.7" y="70.5">Y0</text>
<text x="211.7" y="67">Y1</text>
<text x="217.1" y="68.7">13</text>
<text x="36.3" y="75.3" transform="rotate(-90 36.3 75.3)">GND</text>
<text x="43.4" y="73.5" transform="rotate(-90 43.4 73.5)">Vcc</text>
<text x="50.4" y="74.2" transform="rotate(-90 50.4 74.2)">SCL</text>
<text x="57.5" y="74.8" transform="rotate(-90 57.5 74.8)">SDA</text>
<text x="80.4" y="75.3" transform="rotate(-90 80.4 75.3)">GND</text>
<text x="87.5" y="73.5" transform="rotate(-90 87.5 73.5)">Vcc</text>
<text x="94.5" y="74.2" transform="rotate(-90 94.5 74.2)">SCL</text>
<text x="101.6" y="74.8" transform="rotate(-90 101.6 74.8)">SDA</text>
<text x="126.3" y="75.3" transform="rotate(-90 126.3 75.3)">GND</text>
<text x="133.3" y="73.5" transform="rotate(-90 133.3 73.5)">Vcc</text>
<text x="140.4" y="74.2" transform="rotate(-90 140.4 74.2)">SCL</text>
<text x="147.5" y="74.8" transform="rotate(-90 147.5 74.8)">SDA</text>
<text x="193.6" y="72.2">5</text>
<text x="193.6" y="75.8">6</text>
<text x="197.1" y="74">Y5</text>
<text x="197.1" y="77.5">E</text>
<text x="211.5" y="77.5">S0</text>
<text x="211.7" y="74">Y3</text>
<text x="217.1" y="75.8">11</text>
<text x="217.1" y="72.2">12</text>
<text x="193.6" y="79.3">7</text>
<text x="197.1" y="81.1">VEE</text>
<text x="211.5" y="81.1">S1</text>
<text x="217.1" y="82.8">9</text>
<text x="217.1" y="79.3">10</text>
<text x="211.5" y="84.6">S2</text>
<text x="327.7" y="116.7" transform="rotate(-90 327.7 116.7)">0</text>
<text x="331.3" y="116.7" transform="rotate(-90 331.3 116.7)">0</text>
<text x="193.6" y="121.6">1</text>
<text x="193.6" y="125.2">2</text>
<text x="197.1" y="123.4">Y4</text>
<text x="217.1" y="125.2">15</text>
<text x="313.7" y="121.6">1</text>
<text x="313.7" y="125.2">2</text>
<text x="318.2" y="123">VBUS</text>
<text x="329.1" y="121.2" transform="rotate(-90 329.1 121.2)">0</text>
<text x="332.7" y="121.2" transform="rotate(-90 332.7 121.2)">0</text>
<text x="193.6" y="128.7">3</text>
<text x="197.1" y="126.9">Y6</text>
<text x="197.1" y="130.5">Z</text>
<text x="211.7" y="130.5">Y1</text>
<text x="211.7" y="126.9">Y2</text>
<text x="217.1" y="128.7">14</text>
<text x="313.7" y="128.7">3</text>
<text x="318.2" y="126.6">D-</text>
<text x="318.2" y="130.1">D+</text>
<text x="33.2" y="134.3" transform="rotate(-90 33.2 134.3)">1</text>
<text x="40.2" y="134.3" transform="rotate(-90 40.2 134.3)">2</text>
<text x="47.3" y="134.3" transform="rotate(-90 47.3 134.3)">3</text>
<text x="54.3" y="134.3" transform="rotate(-90 54.3 134.3)">4</text>
<text x="77.3" y="134.3" transform="rotate(-90 77.3 134.3)">1</text>
<text x="84.3" y="134.3" transform="rotate(-90 84.3 134.3)">2</text>
<text x="91.4" y="134.3" transform="rotate(-90 91.4 134.3)">3</text>
<text x="98.4" y="134.3" transform="rotate(-90 98.4 134.3)">4</text>
<text x="123.1" y="134.3" transform="rotate(-90 123.1 134.3)">1</text>
<text x="130.2" y="134.3" transform="rotate(-90 130.2 134.3)">2</text>
<text x="137.2" y="134.3" transform="rotate(-90 137.2 134.3)">3</text>
<text x="144.3" y="134.3" transform="rotate(-90 144.3 134.3)">4</text>
<text x="193.6" y="132.2">4</text>
<text x="193.6" y="135.7">5</text>
<text x="197.1" y="134">Y7</text>
<text x="197.1" y="137.5">Y5</text>
<text x="211.7" y="137.5">Y3</text>
<text x="211.7" y="134">Y0</text>
<text x="217.1" y="135.7">12</text>
<text x="217.1" y="132.2">13</text>
<text x="313.7" y="132.2">4</text>
<text x="313.7" y="135.7">5</text>
<text x="318.2" y="133.6">ID</text>
<text x="318.2" y="137.2">GND</text>
<text x="41.6" y="142.3" transform="rotate(-90 41.6 142.3)">Vcc</text>
<text x="48.7" y="143" transform="rotate(-90 48.7 143)">SCL</text>
<text x="55.7" y="143.6" transform="rotate(-90 55.7 143.6)">SDA</text>
<text x="85.7" y="142.3" transform="rotate(-90 85.7 142.3)">Vcc</text>
<text x="92.8" y="143" transform="rotate(-90 92.8 143)">SCL</text>
<text x="99.8" y="143.6" transform="rotate(-90 99.8 143.6)">SDA</text>
<text x="131.6" y="142.3" transform="rotate(-90 131.6 142.3)">Vcc</text>
<text x="138.6" y="143" transform="rotate(-90 138.6 143)">SCL</text>
<text x="145.7" y="143.6" transform="rotate(-90 145.7 143.6)">SDA</text>
<text x="193.6" y="139.3">6</text>
<text x="193.6" y="142.8">7</text>
<text x="197.1" y="141">E</text>
<text x="211.5" y="141">S0</text>
<text x="217.1" y="142.8">10</text>
<text x="217.1" y="139.3">11</text>
<text x="327.7" y="143.4" transform="rotate(-90 327.7 143.4)">0</text>
<text x="329.1" y="138.9" transform="rotate(-90 329.1 138.9)">0</text>
<text x="331.3" y="143.4" transform="rotate(-90 331.3 143.4)">0</text>
<text x="332.7" y="138.9" transform="rotate(-90 332.7 138.9)">0</text>
<text x="34.6" y="144.1" transform="rotate(-90 34.6 144.1)">GND</text>
<text x="78.7" y="144.1" transform="rotate(-90 78.7 144.1)">GND</text>
<text x="124.5" y="144.1" transform="rotate(-90 124.5 144.1)">GND</text>
<text x="197.1" y="144.6">VEE</text>
<text x="211.5" y="148.1">S2</text>
<text x="211.5" y="144.6">S1</text>
<text x="217.1" y="146.3">9</text>
<text x="412.5" y="149.9">1</text>
<text x="421.6" y="149.9">2</text>
<text x="414.7" y="190.4">45</text>
<text x="274.7" y="194">1</text>
<text x="278.2" y="195.7">PE6(INT.6/AIN0)</text>
<text x="409.3" y="192.2">EP</text>
<text x="274.7" y="201">3</text>
<text x="278.2" y="202.8">D-</text>
<text x="405" y="202.8">AREF</text>
<text x="414.7" y="201">42</text>
<text x="274.7" y="204.5">4</text>
<text x="278.2" y="206.3">D+</text>
<text x="395.7" y="209.8">PF1(ADC1)</text>
<text x="395.7" y="206.3">PF0(ADC0)</text>
<text x="414.7" y="208.1">40</text>
<text x="414.7" y="204.5">41</text>
<text x="40.3" y="213.4">1</text>
<text x="49.4" y="213.4">2</text>
<text x="89.7" y="213.4">1</text>
<text x="98.8" y="213.4">2</text>
<text x="140.9" y="213.4">1</text>
<text x="149.9" y="213.4">2</text>
<text x="274.7" y="211.6">6</text>
<text x="274.7" y="215.1">7</text>
<text x="278.2" y="213.4">UCap</text>
<text x="387.9" y="213.4">PF4(ADC4/TCK)</text>
<text x="414.7" y="215.1">38</text>
<text x="414.7" y="211.6">39</text>
<text x="274.7" y="218.7">8</text>
<text x="278.2" y="216.9">VBus</text>
<text x="278.2" y="220.4">PB0(SS/PCINT0)</text>
<text x="387.4" y="220.4">PF6(ADC6/TDO)</text>
<text x="387.5" y="216.9">PF5(ADC5/TMS)</text>
<text x="414.7" y="218.7">37</text>
<text x="272.7" y="225.7">10</text>
<text x="274.7" y="222.2">9</text>
<text x="278.2" y="223.9">PB1(PCINT1/SCLK)</text>
<text x="278.2" y="227.5">PB2(PDI/PCINT2/MOSI)</text>
<text x="388.6" y="223.9">PF7(ADC7/TDI)</text>
<text x="414.7" y="222.2">36</text>
<text x="272.7" y="229.2">11</text>
<text x="272.7" y="232.8">12</text>
<text x="278.2" y="231">PB3(PDO/PCINT3/MISO)</text>
<text x="414.7" y="232.8">33</text>
<text x="272.7" y="236.3">13</text>
<text x="278.2" y="234.5">PB7(PCINT7/OC0A/OC1C/RTS#)</text>
<text x="278.2" y="238.1">RESET#</text>
<text x="376.7" y="238.1">PC7(ICP3/CLK0/OC4A)</text>
<text x="394.1" y="234.5">PE2(HWB#)</text>
<text x="414.7" y="239.8">31</text>
<text x="414.7" y="236.3">32</text>
<text x="38.6" y="241.6">1</text>
<text x="47.6" y="241.6">2</text>
<text x="89.7" y="241.6">1</text>
<text x="98.8" y="241.6">2</text>
<text x="140.9" y="241.6">1</text>
<text x="149.9" y="241.6">2</text>
<text x="359.4" y="245.1">PB6(PCINT6/OC1B/OC4B/ADC13)</text>
<text x="382.3" y="241.6">PC6(OC3A/OC4A#)</text>
<text x="414.7" y="243.3">30</text>
<text x="272.7" y="246.9">16</text>
<text x="272.7" y="250.4">17</text>
<text x="278.2" y="248.6">XTAL2</text>
<text x="356.8" y="248.6">PB5(PCINT5/OC1A/OC4B#/ADC12)</text>
<text x="414.7" y="250.4">28</text>
<text x="414.7" y="246.9">29</text>
<text x="272.7" y="253.9">18</text>
<text x="272.7" y="257.5">19</text>
<text x="278.2" y="252.2">XTAL1</text>
<text x="278.2" y="255.7">PD0(OC0B/SCL/INT0)</text>
<text x="377.1" y="255.7">PD7(T0/OC4D/ADC10)</text>
<text x="380.1" y="252.2">PB4(PCINT4/ADC11)</text>
<text x="414.7" y="257.5">26</text>
<text x="414.7" y="253.9">27</text>
<text x="272.7" y="261">20</text>
<text x="278.2" y="259.2">PD1(SDA/INT1)</text>
<text x="278.2" y="262.7">PD2(RXD1/INT2)</text>
<text x="376.5" y="259.2">PD6(T1/OC4D#/ADC9)</text>
<text x="386.2" y="262.7">PD4(ICP1/ADC8)</text>
<text x="414.7" y="261">25</text>
<text x="272.7" y="264.5">21</text>
<text x="272.7" y="268">22</text>
<text x="278.2" y="266.3">PD3(TXD1/INT3)</text>
<text x="278.2" y="269.8">PD5(XCK1/CTS#)</text>
<text x="147.9" y="312.1">1</text>
<text x="147.9" y="315.7">2</text>
<text x="152.4" y="313.5">1OE#</text>
<text x="152.4" y="317.1">1A</text>
<text x="163" y="317.1">4OE#</text>
<text x="165.6" y="313.5">VCC</text>
<text x="174.6" y="315.7">13</text>
<text x="174.6" y="312.1">14</text>
<text x="253.6" y="317.4">1</text>
<text x="288.9" y="315.7">EH</text>
<text x="294.7" y="313.9">EH</text>
<text x="38.4" y="321">1</text>
<text x="41.9" y="322.7">VIN</text>
<text x="58.5" y="322.7">VOUT</text>
<text x="69" y="321">5</text>
<text x="147.9" y="319.2">3</text>
<text x="147.9" y="322.7">4</text>
<text x="152.4" y="320.6">1Y</text>
<text x="168" y="320.6">4A</text>
<text x="174.6" y="322.7">11</text>
<text x="174.6" y="319.2">12</text>
<text x="253.6" y="321">2</text>
<text x="257.1" y="319.2">DATA2</text>
<text x="257.1" y="322.7">CD/DATA3</text>
<text x="280.7" y="321">DETECT</text>
<text x="294.7" y="322.7">8</text>
<text x="294.7" y="319.2">9</text>
<text x="38.4" y="328">3</text>
<text x="41.9" y="329.8">CE</text>
<text x="62.9" y="329.8">NC</text>
<text x="69" y="328">4</text>
<text x="147.9" y="326.2">5</text>
<text x="147.9" y="329.8">6</text>
<text x="152.4" y="324.1">2OE#</text>
<text x="152.4" y="327.7">2A</text>
<text x="163" y="327.7">3OE#</text>
<text x="168.2" y="324.1">4Y</text>
<text x="174.6" y="329.8">9</text>
<text x="174.6" y="326.2">10</text>
<text x="253.6" y="324.5">3</text>
<text x="257.1" y="326.2">CMD</text>
<text x="282.5" y="328">DATA0</text>
<text x="282.5" y="324.5">DATA1</text>
<text x="294.7" y="326.2">7</text>
<text x="147.9" y="333.3">7</text>
<text x="152.4" y="331.2">2Y</text>
<text x="152.4" y="334.7">GND</text>
<text x="168" y="331.2">3A</text>
<text x="168.2" y="334.7">3Y</text>
<text x="174.6" y="333.3">8</text>
<text x="253.6" y="331.5">5</text>
<text x="257.1" y="333.3">CLK</text>
</g>
<g font-size="3.2" fill="#f00">
<text x="209.1" y="59.9">VCC</text>
<text x="217.1" y="58.1">16</text>
<text x="209.1" y="123.4">VCC</text>
<text x="217.1" y="121.6">16</text>
<text x="274.7" y="197.5">2</text>
<text x="404.4" y="195.7">AVCC</text>
<text x="414.7" y="194">44</text>
<text x="278.2" y="199.2">UVcc</text>
<text x="406.6" y="231">VCC</text>
<text x="414.7" y="229.2">34</text>
<text x="272.7" y="239.8">14</text>
<text x="278.2" y="241.6">VCC</text>
<text x="404.4" y="266.3">AVCC</text>
<text x="414.7" y="264.5">24</text>
<text x="253.6" y="328">4</text>
<text x="257.1" y="329.8">VDD</text>
</g>
<g font-size="3.2" fill="#8d2323">
<text x="308.1" y="70.5">1</text>
<text x="328.4" y="70.5">2</text>
<text x="308.1" y="74">3</text>
<text x="308.1" y="77.5">5</text>
<text x="328.4" y="74">4</text>
<text x="328.4" y="77.5">6</text>
</g>
<g font-size="3.2">
<text x="193.6" y="82.8">8</text>
<text x="197.1" y="84.6">GND</text>
<text x="193.6" y="146.3">8</text>
<text x="197.1" y="148.1">GND</text>
<text x="414.7" y="197.5">43</text>
<text x="405.9" y="199.2">GND</text>
<text x="274.7" y="208.1">5</text>
<text x="278.2" y="209.8">UGnd</text>
<text x="405.9" y="227.5">GND</text>
<text x="414.7" y="225.7">35</text>
<text x="272.7" y="243.3">15</text>
<text x="278.2" y="245.1">GND</text>
<text x="405.9" y="269.8">GND</text>
<text x="414.7" y="268">23</text>
<text x="38.4" y="324.5">2</text>
<text x="41.9" y="326.2">VSS</text>
<text x="294.7" y="329.8">6</text>
<text x="287.8" y="331.5">Vss</text>
</g>
<g font-size="2.5">
<text x="311.9" y="69.8">MISO</text>
<text x="322.4" y="69.8">+V</text>
<text x="312.6" y="73.3">SCK MOSI</text>
<text x="312.6" y="76.8">RST</text>
<text x="320.7" y="76.8">GND</text>
</g>
</svg>
